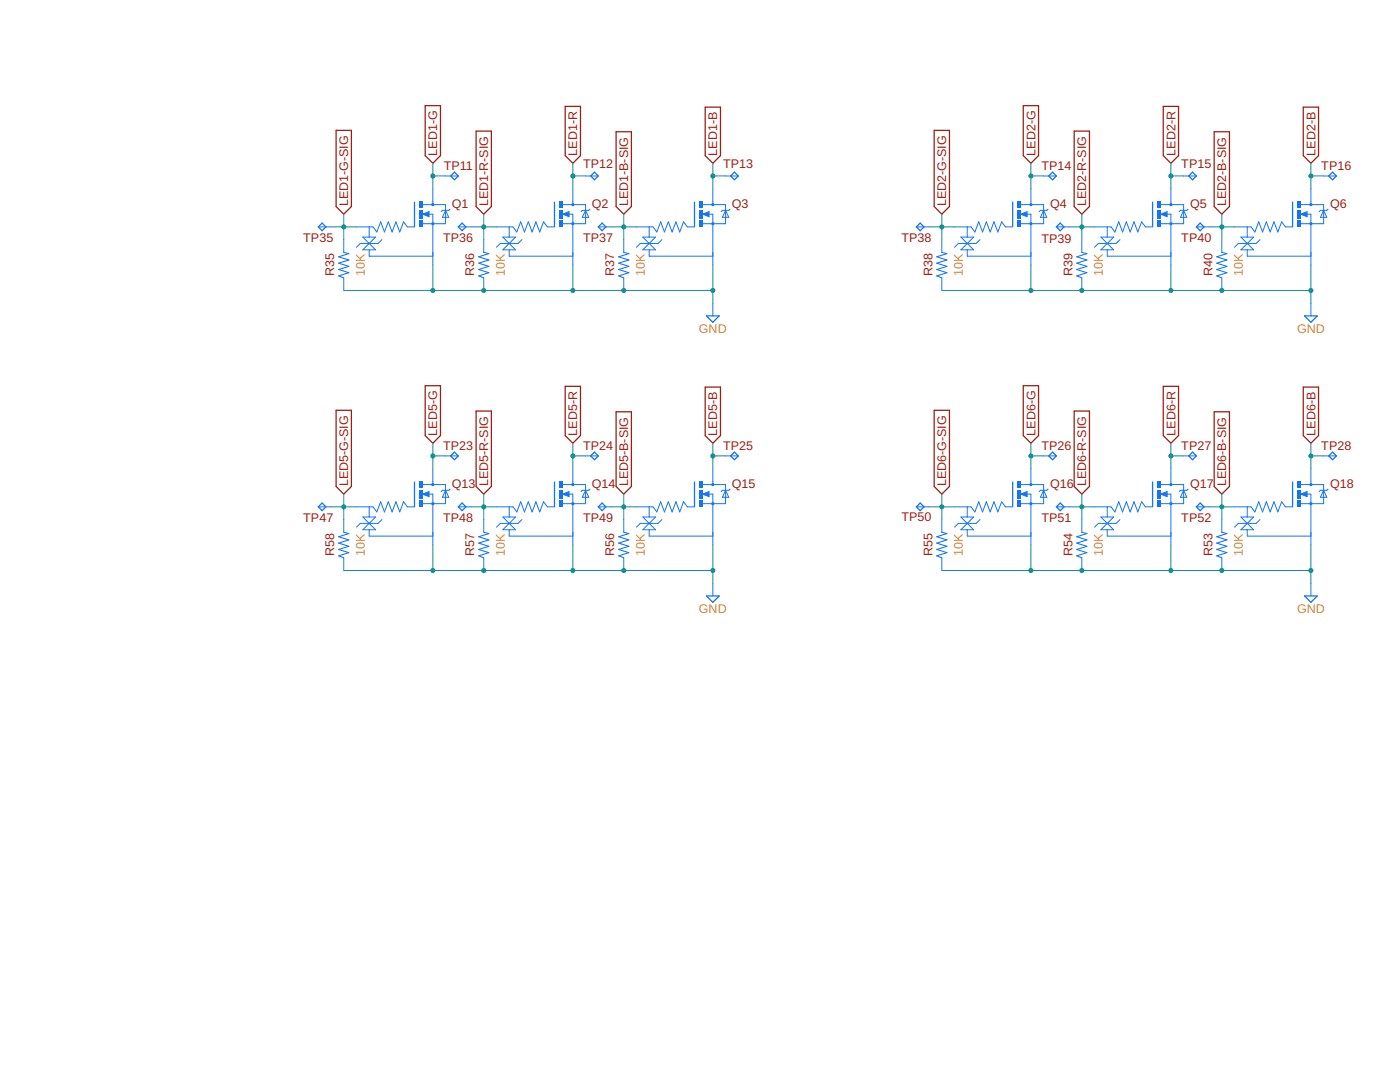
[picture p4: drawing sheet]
<svg xmlns="http://www.w3.org/2000/svg" width="279mm" height="216mm" viewBox="0 0 279 216" stroke-linecap="round" stroke-linejoin="round" font-family="sans-serif">
<g fill="none" stroke="#9c1f14" stroke-width=".25">
<path d="M67.1 26h3v15.2l-1.5 1.5-1.5-1.5zM84.9 21.1h3v10l-1.5 1.5-1.5-1.5zM95 26.2h3.1v15l-1.6 1.5-1.5-1.5zM112.8 21.2h3v9.9l-1.5 1.5-1.5-1.5zM123 26.3h3v14.9l-1.5 1.5-1.5-1.5zM140.7 21.4h3.1v9.7l-1.5 1.5-1.6-1.5zM186.4 26h3.1v15.2l-1.5 1.5-1.6-1.5zM204.2 21.1h3.1v10l-1.6 1.5-1.5-1.5zM214.4 26.2h3v15l-1.5 1.5-1.5-1.5zM232.2 21.2h3v9.9l-1.5 1.5-1.5-1.5zM242.3 26.3h3.1v14.9l-1.6 1.5-1.5-1.5zM260.1 21.4h3v9.7l-1.5 1.5-1.5-1.5z"/>
<path d="M84.9 77h3v9.9l-1.5 1.5-1.5-1.5zM112.8 77.1h3v9.8l-1.5 1.5-1.5-1.5zM140.7 77.2h3.1v9.7l-1.5 1.5-1.6-1.5zM204.2 77h3.1v9.9l-1.6 1.5-1.5-1.5zM232.2 77.1h3v9.8l-1.5 1.5-1.5-1.5zM260.1 77.2h3v9.7l-1.5 1.5-1.5-1.5zM67.1 81.9h3v15.2l-1.5 1.5-1.5-1.5zM95 82h3.1v15.1l-1.6 1.5-1.5-1.5zM123 82.2h3v14.9l-1.5 1.5-1.5-1.5zM186.4 81.9h3.1v15.2l-1.5 1.5-1.6-1.5zM214.4 82h3v15.1l-1.5 1.5-1.5-1.5zM242.3 82.2h3.1v14.9l-1.6 1.5-1.5-1.5z"/>
</g>
<path d="M84.3 42.7l1.3-.5v1zM84.4 40.8h4.5v3.8h-4.6M85.5 42.7h.9v1.9M86.4 40.2v.6M88.9 42l.7 1.4h-1.3zM89.8 41.7l-.2 .3h-1.3l-.3 .2" fill="none" stroke="#1375f4" stroke-width=".2"/>
<path d="M85.5 42.5l-.9 .2 .9 .3v-.3h-.3" fill="none" stroke="#1375f4" stroke-width=".32"/>
<g fill="#1375f4">
<path d="M83.6 44h.7v1.3h-.7z" fill-rule="evenodd"/>
<path d="M83.6 40.2h.7v1.3h-.7z" fill-rule="evenodd"/>
<path d="M83.6 41.8h.7v1.8h-.7z" fill-rule="evenodd"/>
<circle cx="86.4" cy="44.6" r=".33"/>
<circle cx="86.4" cy="40.8" r=".33"/>
</g>
<g fill="#1375f4">
<path d="M86 44.6a.35 .35 0 0 1 .7 0 .35 .35 0 0 1-.7 0zM86 44.6a.35 .35 0 0 0 .7 0 .35 .35 0 0 0-.7 0z"/>
<path d="M86 40.8a.35 .35 0 0 1 .7 0 .35 .35 0 0 1-.7 0zM86 40.8a.35 .35 0 0 0 .7 0 .35 .35 0 0 0-.7 0z"/>
<path d="M83.6 44h.7v1.3h-.7zM83.6 44v1.3h.7v-1.3z"/>
<path d="M83.6 40.2h.7v1.3h-.7zM83.6 40.2v1.3h.7v-1.3z"/>
<path d="M83.6 41.8h.7v1.8h-.7zM83.6 41.8v1.8h.7v-1.8z"/>
</g>
<g fill="none" stroke="#1375f4" stroke-width=".2">
<path d="M86.4 37.7v2.5M71.1 45.3h3.3l.8 1 .8-2 .7 2 .8-2 .8 2 .7-2 .8 2 .7-2 .8 1h1.3M72.4 47.3l2.6 2.5h-2.6l2.6-2.5zM73.7 45.3v2M73.7 49.8v1.3h12.7M76.2 47.8l-.7 .8h-3.6l-.8 .7M86.4 44.6v8.3M112.3 42.7l1.3-.5v1zM112.3 40.8h4.6v3.8h-4.6M113.4 42.7h.9v1.9M114.3 40.2v.6M116.9 42l.6 1.4h-1.3z"/>
<path d="M117.8 41.7l-.3 .3h-1.3l-.2 .2"/>
</g>
<path d="M82.7 40.3v5" fill="none" stroke="#1375f4" stroke-width=".25"/>
<path d="M113.4 42.5l-.9 .2 .9 .3v-.3h-.2" fill="none" stroke="#1375f4" stroke-width=".32"/>
<g fill="#1375f4">
<path d="M111.5 44h.8v1.3h-.8z" fill-rule="evenodd"/>
<path d="M111.5 40.2h.8v1.3h-.8z" fill-rule="evenodd"/>
<path d="M111.5 41.8h.8v1.8h-.8z" fill-rule="evenodd"/>
<circle cx="114.3" cy="44.6" r=".33"/>
<circle cx="114.3" cy="40.8" r=".33"/>
</g>
<g fill="#1375f4">
<path d="M114 44.6a.35 .35 0 0 1 .7 0 .35 .35 0 0 1-.7 0zM114 44.6a.35 .35 0 0 0 .7 0 .35 .35 0 0 0-.7 0z"/>
<path d="M114 40.8a.35 .35 0 0 1 .7 0 .35 .35 0 0 1-.7 0zM114 40.8a.35 .35 0 0 0 .7 0 .35 .35 0 0 0-.7 0z"/>
<path d="M111.5 44h.8v1.3h-.8zM111.5 44v1.3h.8v-1.3z"/>
<path d="M111.5 40.2h.8v1.3h-.8zM111.5 40.2v1.3h.8v-1.3z"/>
<path d="M111.5 41.8h.8v1.8h-.8zM111.5 41.8v1.8h.8v-1.8z"/>
</g>
<g fill="none" stroke="#1375f4" stroke-width=".2">
<path d="M114.3 37.7v2.5M99.1 45.3h3.3l.7 1 .8-2 .8 2 .7-2 .8 2 .8-2 .7 2 .8-2 .7 1h1.3M100.4 47.3l2.5 2.5h-2.5l2.5-2.5zM101.6 45.3v2M101.6 49.8v1.3h12.7M104.2 47.8l-.8 .8h-3.6l-.7 .7M114.3 44.6v8.3M140.2 42.7l1.3-.5v1zM140.3 40.8h4.5v3.8h-4.6M141.4 42.7h.9v1.9M142.3 40.2v.6M144.8 42l.6 1.4h-1.2z"/>
<path d="M145.7 41.7l-.3 .3h-1.2l-.3 .2"/>
</g>
<path d="M110.7 40.3v5" fill="none" stroke="#1375f4" stroke-width=".25"/>
<path d="M141.4 42.5l-.9 .2 .9 .3v-.3h-.3" fill="none" stroke="#1375f4" stroke-width=".32"/>
<g fill="#1375f4">
<path d="M139.5 44h.7v1.3h-.7z" fill-rule="evenodd"/>
<path d="M139.5 40.2h.7v1.3h-.7z" fill-rule="evenodd"/>
<path d="M139.5 41.8h.7v1.8h-.7z" fill-rule="evenodd"/>
<circle cx="142.3" cy="44.6" r=".33"/>
<circle cx="142.3" cy="40.8" r=".33"/>
</g>
<g fill="#1375f4">
<path d="M141.9 44.6a.35 .35 0 0 1 .7 0 .35 .35 0 0 1-.7 0zM141.9 44.6a.35 .35 0 0 0 .7 0 .35 .35 0 0 0-.7 0z"/>
<path d="M141.9 40.8a.35 .35 0 0 1 .7 0 .35 .35 0 0 1-.7 0zM141.9 40.8a.35 .35 0 0 0 .7 0 .35 .35 0 0 0-.7 0z"/>
<path d="M139.5 44h.7v1.3h-.7zM139.5 44v1.3h.7v-1.3z"/>
<path d="M139.5 40.2h.7v1.3h-.7zM139.5 40.2v1.3h.7v-1.3z"/>
<path d="M139.5 41.8h.7v1.8h-.7zM139.5 41.8v1.8h.7v-1.8z"/>
</g>
<g fill="none" stroke="#1375f4" stroke-width=".2">
<path d="M142.3 37.7v2.5M127 45.3h3.3l.8 1 .7-2 .8 2 .8-2 .7 2 .8-2 .8 2 .7-2 .8 1h1.3M128.3 47.3l2.5 2.5h-2.5l2.5-2.5zM129.6 45.3v2M129.6 49.8v1.3h12.7M132.1 47.8l-.8 .8h-3.5l-.8 .7M142.3 44.6v8.3M203.7 42.7l1.3-.5v1zM203.8 40.8h4.5v3.8h-4.6M204.9 42.7h.8v1.9M205.7 40.2v.6M208.3 42l.6 1.4h-1.3z"/>
<path d="M209.2 41.7l-.3 .3h-1.3l-.2 .2M142.3 60.5v2.5"/>
</g>
<path d="M138.6 40.3v5M141 63h2.5l-1.2 1.3z" fill="none" stroke="#1375f4" stroke-width=".25"/>
<path d="M204.9 42.5l-.9 .2 .9 .3v-.3h-.3" fill="none" stroke="#1375f4" stroke-width=".32"/>
<g fill="#1375f4">
<path d="M202.9 44h.8v1.3h-.8z" fill-rule="evenodd"/>
<path d="M202.9 40.2h.8v1.3h-.8z" fill-rule="evenodd"/>
<path d="M202.9 41.8h.8v1.8h-.8z" fill-rule="evenodd"/>
<circle cx="205.8" cy="44.6" r=".33"/>
<circle cx="205.8" cy="40.8" r=".33"/>
</g>
<g fill="#1375f4">
<path d="M205.4 44.6a.35 .35 0 0 1 .7 0 .35 .35 0 0 1-.7 0zM205.4 44.6a.35 .35 0 0 0 .7 0 .35 .35 0 0 0-.7 0z"/>
<path d="M205.4 40.8a.35 .35 0 0 1 .7 0 .35 .35 0 0 1-.7 0zM205.4 40.8a.35 .35 0 0 0 .7 0 .35 .35 0 0 0-.7 0z"/>
<path d="M202.9 44h.8v1.3h-.8zM202.9 44v1.3h.8v-1.3z"/>
<path d="M202.9 40.2h.8v1.3h-.8zM202.9 40.2v1.3h.8v-1.3z"/>
<path d="M202.9 41.8h.8v1.8h-.8zM202.9 41.8v1.8h.8v-1.8z"/>
</g>
<g fill="none" stroke="#1375f4" stroke-width=".2">
<path d="M205.7 37.7v2.5M190.5 45.3h3.3l.8 1 .7-2 .8 2 .7-2 .8 2 .8-2 .7 2 .8-2 .8 1h1.2M191.8 47.3l2.5 2.5h-2.5l2.5-2.5zM193 45.3v2M193 49.8v1.3h12.7M195.6 47.8l-.8 .8h-3.5l-.8 .7M205.7 44.6v8.3M231.6 42.7l1.3-.5v1zM231.7 40.8h4.5v3.8h-4.6M232.8 42.7h.9v1.9M233.7 40.2v.6M236.2 42l.7 1.4h-1.3z"/>
<path d="M237.1 41.7l-.2 .3h-1.3l-.3 .2"/>
</g>
<path d="M202.1 40.3v5" fill="none" stroke="#1375f4" stroke-width=".25"/>
<path d="M232.8 42.5l-.9 .2 .9 .3v-.3h-.3" fill="none" stroke="#1375f4" stroke-width=".32"/>
<g fill="#1375f4">
<path d="M230.9 44h.7v1.3h-.7z" fill-rule="evenodd"/>
<path d="M230.9 40.2h.7v1.3h-.7z" fill-rule="evenodd"/>
<path d="M230.9 41.8h.7v1.8h-.7z" fill-rule="evenodd"/>
<circle cx="233.7" cy="44.6" r=".33"/>
<circle cx="233.7" cy="40.8" r=".33"/>
</g>
<g fill="#1375f4">
<path d="M233.4 44.6a.33 .33 0 0 1 .6 0 .33 .33 0 0 1-.6 0zM233.4 44.6a.33 .33 0 0 0 .6 0 .33 .33 0 0 0-.6 0z"/>
<path d="M233.4 40.8a.33 .33 0 0 1 .6 0 .33 .33 0 0 1-.6 0zM233.4 40.8a.33 .33 0 0 0 .6 0 .33 .33 0 0 0-.6 0z"/>
<path d="M230.9 44h.7v1.3h-.7zM230.9 44v1.3h.7v-1.3z"/>
<path d="M230.9 40.2h.7v1.3h-.7zM230.9 40.2v1.3h.7v-1.3z"/>
<path d="M230.9 41.8h.7v1.8h-.7zM230.9 41.8v1.8h.7v-1.8z"/>
</g>
<g fill="none" stroke="#1375f4" stroke-width=".2">
<path d="M233.7 37.7v2.5M218.4 45.3h3.3l.8 1 .8-2 .7 2 .8-2 .8 2 .7-2 .8 2 .7-2 .8 1h1.3M219.7 47.3l2.5 2.5h-2.5l2.5-2.5zM221 45.3v2M221 49.8v1.3h12.7M223.5 47.8l-.7 .8h-3.6l-.8 .7M233.7 44.6v8.3M259.6 42.7l1.3-.5v1zM259.6 40.8h4.6v3.8h-4.6M260.7 42.7h.9v1.9M261.6 40.2v.6M264.2 42l.6 1.4h-1.3z"/>
<path d="M265 41.7l-.2 .3h-1.3l-.2 .2"/>
</g>
<path d="M230 40.3v5" fill="none" stroke="#1375f4" stroke-width=".25"/>
<path d="M260.7 42.5l-.9 .2 .9 .3v-.3h-.2" fill="none" stroke="#1375f4" stroke-width=".32"/>
<g fill="#1375f4">
<path d="M258.8 44h.8v1.3h-.8z" fill-rule="evenodd"/>
<path d="M258.8 40.2h.8v1.3h-.8z" fill-rule="evenodd"/>
<path d="M258.8 41.8h.8v1.8h-.8z" fill-rule="evenodd"/>
<circle cx="261.6" cy="44.6" r=".33"/>
<circle cx="261.6" cy="40.8" r=".33"/>
</g>
<g fill="#1375f4">
<path d="M261.3 44.6a.35 .35 0 0 1 .7 0 .35 .35 0 0 1-.7 0zM261.3 44.6a.35 .35 0 0 0 .7 0 .35 .35 0 0 0-.7 0z"/>
<path d="M261.3 40.8a.35 .35 0 0 1 .7 0 .35 .35 0 0 1-.7 0zM261.3 40.8a.35 .35 0 0 0 .7 0 .35 .35 0 0 0-.7 0z"/>
<path d="M258.8 44h.8v1.3h-.8zM258.8 44v1.3h.8v-1.3z"/>
<path d="M258.8 40.2h.8v1.3h-.8zM258.8 40.2v1.3h.8v-1.3z"/>
<path d="M258.8 41.8h.8v1.8h-.8zM258.8 41.8v1.8h.8v-1.8z"/>
</g>
<g fill="none" stroke="#1375f4" stroke-width=".2">
<path d="M261.6 37.7v2.5M246.4 45.3h3.3l.7 1 .8-2 .8 2 .7-2 .8 2 .8-2 .7 2 .8-2 .7 1h1.3M247.6 47.3l2.6 2.5h-2.6l2.6-2.5zM248.9 45.3v2M248.9 49.8v1.3h12.7M251.5 47.8l-.8 .8h-3.6l-.7 .7M261.6 44.6v8.3M261.6 60.5v2.5M84.3 98.6l1.3-.5v1zM84.4 96.7h4.5v3.8h-4.6M85.5 98.6h.9v1.9M86.4 96.1v.6"/>
<path d="M88.9 97.8l.7 1.4h-1.3zM89.8 97.6l-.2 .2h-1.3l-.3 .3"/>
</g>
<path d="M258 40.3v5M260.3 63h2.6l-1.3 1.3z" fill="none" stroke="#1375f4" stroke-width=".25"/>
<path d="M85.5 98.3l-.9 .3 .9 .2v-.2h-.3" fill="none" stroke="#1375f4" stroke-width=".32"/>
<g fill="#1375f4">
<path d="M83.6 99.9h.7v1.2h-.7z" fill-rule="evenodd"/>
<path d="M83.6 96.1h.7v1.2h-.7z" fill-rule="evenodd"/>
<path d="M83.6 97.7h.7v1.8h-.7z" fill-rule="evenodd"/>
<circle cx="86.4" cy="100.5" r=".33"/>
<circle cx="86.4" cy="96.7" r=".33"/>
</g>
<g fill="#1375f4">
<path d="M86 100.5a.35 .35 0 0 1 .7 0 .35 .35 0 0 1-.7 0zM86 100.5a.35 .35 0 0 0 .7 0 .35 .35 0 0 0-.7 0z"/>
<path d="M86 96.7a.35 .35 0 0 1 .7 0 .35 .35 0 0 1-.7 0zM86 96.7a.35 .35 0 0 0 .7 0 .35 .35 0 0 0-.7 0z"/>
<path d="M83.6 99.9h.7v1.2h-.7zM83.6 99.9v1.2h.7v-1.2z"/>
<path d="M83.6 96.1h.7v1.2h-.7zM83.6 96.1v1.2h.7v-1.2z"/>
<path d="M83.6 97.7h.7v1.8h-.7zM83.6 97.7v1.8h.7v-1.8z"/>
</g>
<g fill="none" stroke="#1375f4" stroke-width=".2">
<path d="M86.4 93.5v2.6M112.3 98.6l1.3-.5v1zM112.3 96.7h4.6v3.8h-4.6M113.4 98.6h.9v1.9M114.3 96.1v.6M116.9 97.8l.6 1.4h-1.3zM117.8 97.6l-.3 .2h-1.3l-.2 .3M71.1 101.1h3.3l.8 1.1 .8-2.1 .7 2.1 .8-2.1 .8 2.1 .7-2.1 .8 2.1 .7-2.1 .8 1h1.3M72.4 103.2l2.6 2.5h-2.6l2.6-2.5zM73.7 101.1v2.1M73.7 105.7v1.3h12.7M76.2 103.7l-.7 .7h-3.6l-.8 .8"/>
<path d="M86.4 100.5v8.3"/>
</g>
<path d="M82.7 96.2v4.9" fill="none" stroke="#1375f4" stroke-width=".25"/>
<path d="M113.4 98.3l-.9 .3 .9 .2v-.2h-.2" fill="none" stroke="#1375f4" stroke-width=".32"/>
<g fill="#1375f4">
<path d="M111.5 99.9h.8v1.2h-.8z" fill-rule="evenodd"/>
<path d="M111.5 96.1h.8v1.2h-.8z" fill-rule="evenodd"/>
<path d="M111.5 97.7h.8v1.8h-.8z" fill-rule="evenodd"/>
<circle cx="114.3" cy="100.5" r=".33"/>
<circle cx="114.3" cy="96.7" r=".33"/>
</g>
<g fill="#1375f4">
<path d="M114 100.5a.33 .33 0 0 1 .6 0 .33 .33 0 0 1-.6 0zM114 100.5a.33 .33 0 0 0 .6 0 .33 .33 0 0 0-.6 0z"/>
<path d="M114 96.7a.33 .33 0 0 1 .6 0 .33 .33 0 0 1-.6 0zM114 96.7a.33 .33 0 0 0 .6 0 .33 .33 0 0 0-.6 0z"/>
<path d="M111.5 99.9h.8v1.2h-.8zM111.5 99.9v1.2h.8v-1.2z"/>
<path d="M111.5 96.1h.8v1.2h-.8zM111.5 96.1v1.2h.8v-1.2z"/>
<path d="M111.5 97.7h.8v1.8h-.8zM111.5 97.7v1.8h.8v-1.8z"/>
</g>
<g fill="none" stroke="#1375f4" stroke-width=".2">
<path d="M114.3 93.5v2.6M140.2 98.6l1.3-.5v1zM140.3 96.7h4.5v3.8h-4.6M141.4 98.6h.9v1.9M142.3 96.1v.6M144.8 97.8l.6 1.4h-1.2zM145.7 97.6l-.3 .2h-1.2l-.3 .3M99.1 101.1h3.3l.7 1.1 .8-2.1 .8 2.1 .7-2.1 .8 2.1 .8-2.1 .7 2.1 .8-2.1 .7 1h1.3M100.4 103.2l2.5 2.5h-2.5l2.5-2.5zM101.6 101.1v2.1M101.6 105.7v1.3h12.7M104.2 103.7l-.8 .7h-3.6l-.7 .8"/>
<path d="M114.3 100.5v8.3"/>
</g>
<path d="M110.7 96.2v4.9" fill="none" stroke="#1375f4" stroke-width=".25"/>
<path d="M141.4 98.3l-.9 .3 .9 .2v-.2h-.3" fill="none" stroke="#1375f4" stroke-width=".32"/>
<g fill="#1375f4">
<path d="M139.5 99.9h.7v1.2h-.7z" fill-rule="evenodd"/>
<path d="M139.5 96.1h.7v1.2h-.7z" fill-rule="evenodd"/>
<path d="M139.5 97.7h.7v1.8h-.7z" fill-rule="evenodd"/>
<circle cx="142.3" cy="100.5" r=".33"/>
<circle cx="142.3" cy="96.7" r=".33"/>
</g>
<g fill="#1375f4">
<path d="M141.9 100.5a.35 .35 0 0 1 .7 0 .35 .35 0 0 1-.7 0zM141.9 100.5a.35 .35 0 0 0 .7 0 .35 .35 0 0 0-.7 0z"/>
<path d="M141.9 96.7a.35 .35 0 0 1 .7 0 .35 .35 0 0 1-.7 0zM141.9 96.7a.35 .35 0 0 0 .7 0 .35 .35 0 0 0-.7 0z"/>
<path d="M139.5 99.9h.7v1.2h-.7zM139.5 99.9v1.2h.7v-1.2z"/>
<path d="M139.5 96.1h.7v1.2h-.7zM139.5 96.1v1.2h.7v-1.2z"/>
<path d="M139.5 97.7h.7v1.8h-.7zM139.5 97.7v1.8h.7v-1.8z"/>
</g>
<g fill="none" stroke="#1375f4" stroke-width=".2">
<path d="M142.3 93.5v2.6M203.7 98.6l1.3-.5v1zM203.8 96.7h4.5v3.8h-4.6M204.9 98.6h.8v1.9M205.7 96.1v.6M208.3 97.8l.6 1.4h-1.3zM209.2 97.6l-.3 .2h-1.3l-.2 .3M127 101.1h3.3l.8 1.1 .7-2.1 .8 2.1 .8-2.1 .7 2.1 .8-2.1 .8 2.1 .7-2.1 .8 1h1.3M128.3 103.2l2.5 2.5h-2.5l2.5-2.5zM129.6 101.1v2.1M129.6 105.7v1.3h12.7M132.1 103.7l-.8 .7h-3.5l-.8 .8"/>
<path d="M142.3 100.5v8.3M142.3 116.4v2.5"/>
</g>
<path d="M138.6 96.2v4.9M141 118.9h2.5l-1.2 1.3z" fill="none" stroke="#1375f4" stroke-width=".25"/>
<path d="M204.9 98.3l-.9 .3 .9 .2v-.2h-.3" fill="none" stroke="#1375f4" stroke-width=".32"/>
<g fill="#1375f4">
<path d="M202.9 99.9h.8v1.2h-.8z" fill-rule="evenodd"/>
<path d="M202.9 96.1h.8v1.2h-.8z" fill-rule="evenodd"/>
<path d="M202.9 97.7h.8v1.8h-.8z" fill-rule="evenodd"/>
<circle cx="205.7" cy="100.5" r=".32"/>
<circle cx="205.7" cy="96.7" r=".32"/>
</g>
<g fill="#1375f4">
<path d="M205.4 100.5a.35 .35 0 0 1 .7 0 .35 .35 0 0 1-.7 0zM205.4 100.5a.35 .35 0 0 0 .7 0 .35 .35 0 0 0-.7 0z"/>
<path d="M205.4 96.7a.35 .35 0 0 1 .7 0 .35 .35 0 0 1-.7 0zM205.4 96.7a.35 .35 0 0 0 .7 0 .35 .35 0 0 0-.7 0z"/>
<path d="M202.9 99.9h.8v1.2h-.8zM202.9 99.9v1.2h.8v-1.2z"/>
<path d="M202.9 96.1h.8v1.2h-.8zM202.9 96.1v1.2h.8v-1.2z"/>
<path d="M202.9 97.7h.8v1.8h-.8zM202.9 97.7v1.8h.8v-1.8z"/>
</g>
<g fill="none" stroke="#1375f4" stroke-width=".2">
<path d="M205.7 93.5v2.6M231.6 98.6l1.3-.5v1zM231.7 96.7h4.5v3.8h-4.6M232.8 98.6h.9v1.9M233.7 96.1v.6M236.2 97.8l.7 1.4h-1.3zM237.1 97.6l-.2 .2h-1.3l-.3 .3M190.5 101.1h3.3l.8 1.1 .7-2.1 .8 2.1 .7-2.1 .8 2.1 .8-2.1 .7 2.1 .8-2.1 .8 1h1.2M191.8 103.2l2.5 2.5h-2.5l2.5-2.5zM193 101.1v2.1M193 105.7v1.3h12.7M195.6 103.7l-.8 .7h-3.5l-.8 .8"/>
<path d="M205.7 100.5v8.3"/>
</g>
<path d="M202.1 96.2v4.9" fill="none" stroke="#1375f4" stroke-width=".25"/>
<path d="M232.8 98.3l-.9 .3 .9 .2v-.2h-.3" fill="none" stroke="#1375f4" stroke-width=".32"/>
<g fill="#1375f4">
<path d="M230.9 99.9h.7v1.2h-.7z" fill-rule="evenodd"/>
<path d="M230.9 96.1h.7v1.2h-.7z" fill-rule="evenodd"/>
<path d="M230.9 97.7h.7v1.8h-.7z" fill-rule="evenodd"/>
<circle cx="233.7" cy="100.5" r=".32"/>
<circle cx="233.7" cy="96.7" r=".32"/>
</g>
<g fill="#1375f4">
<path d="M233.4 100.5a.32 .32 0 0 1 .6 0 .32 .32 0 0 1-.6 0zM233.4 100.5a.32 .32 0 0 0 .6 0 .32 .32 0 0 0-.6 0z"/>
<path d="M233.4 96.7a.32 .32 0 0 1 .6 0 .32 .32 0 0 1-.6 0zM233.4 96.7a.32 .32 0 0 0 .6 0 .32 .32 0 0 0-.6 0z"/>
<path d="M230.9 99.9h.7v1.2h-.7zM230.9 99.9v1.2h.7v-1.2z"/>
<path d="M230.9 96.1h.7v1.2h-.7zM230.9 96.1v1.2h.7v-1.2z"/>
<path d="M230.9 97.7h.7v1.8h-.7zM230.9 97.7v1.8h.7v-1.8z"/>
</g>
<g fill="none" stroke="#1375f4" stroke-width=".2">
<path d="M233.7 93.5v2.6M259.6 98.6l1.3-.5v1zM259.6 96.7h4.6v3.8h-4.6M260.7 98.6h.9v1.9M261.6 96.1v.6M264.2 97.8l.6 1.4h-1.3zM265 97.6l-.2 .2h-1.3l-.2 .3M218.4 101.1h3.3l.8 1.1 .8-2.1 .7 2.1 .8-2.1 .8 2.1 .7-2.1 .8 2.1 .7-2.1 .8 1h1.3M219.7 103.2l2.5 2.5h-2.5l2.5-2.5zM221 101.1v2.1M221 105.7v1.3h12.7M223.5 103.7l-.7 .7h-3.6l-.8 .8"/>
<path d="M233.7 100.5v8.3"/>
</g>
<path d="M230 96.2v4.9" fill="none" stroke="#1375f4" stroke-width=".25"/>
<path d="M260.7 98.3l-.9 .3 .9 .2v-.2h-.2" fill="none" stroke="#1375f4" stroke-width=".32"/>
<g fill="#1375f4">
<path d="M258.8 99.9h.8v1.2h-.8z" fill-rule="evenodd"/>
<path d="M258.8 96.1h.8v1.2h-.8z" fill-rule="evenodd"/>
<path d="M258.8 97.7h.8v1.8h-.8z" fill-rule="evenodd"/>
<circle cx="261.6" cy="100.5" r=".32"/>
<circle cx="261.6" cy="96.7" r=".32"/>
</g>
<g fill="#1375f4">
<path d="M261.3 100.5a.32 .32 0 0 1 .6 0 .32 .32 0 0 1-.6 0zM261.3 100.5a.32 .32 0 0 0 .6 0 .32 .32 0 0 0-.6 0z"/>
<path d="M261.3 96.7a.32 .32 0 0 1 .6 0 .32 .32 0 0 1-.6 0zM261.3 96.7a.32 .32 0 0 0 .6 0 .32 .32 0 0 0-.6 0z"/>
<path d="M258.8 99.9h.8v1.2h-.8zM258.8 99.9v1.2h.8v-1.2z"/>
<path d="M258.8 96.1h.8v1.2h-.8zM258.8 96.1v1.2h.8v-1.2z"/>
<path d="M258.8 97.7h.8v1.8h-.8zM258.8 97.7v1.8h.8v-1.8z"/>
</g>
<g fill="none" stroke="#1375f4" stroke-width=".2">
<path d="M88.9 35.1h2.6M116.9 35.1h2.5M144.8 35.1h2.5M208.3 35.1h2.5M236.2 35.1h2.6M264.2 35.1h2.5M63.5 45.3h2.6M68.6 47.8v2.6M68.6 55.4v2.6M91.5 45.3h2.5M96.5 47.8v2.6M96.5 55.4v2.6"/>
<path d="M119.4 45.3h2.5M124.5 47.8v2.6M124.5 55.4v2.6M182.9 45.3h2.5M188 47.8v2.6M188 55.4v2.6M210.8 45.3h2.6M215.9 47.8v2.6M215.9 55.4v2.6M238.8 45.3h2.5M243.8 47.8v2.6M243.8 55.4v2.6"/>
<path d="M88.9 91h2.6M116.9 91h2.5M144.8 91h2.5M208.3 91h2.5M236.2 91h2.6M261.6 93.5v2.6M264.2 91h2.5M63.5 101.1h2.6M68.6 103.7v2.5M68.6 111.3v2.5M91.5 101.1h2.5M96.5 103.7v2.5"/>
<path d="M96.5 111.3v2.5M119.4 101.1h2.5M124.5 103.7v2.5M124.5 111.3v2.5M182.9 101.1h2.5M188 103.7v2.5M188 111.3v2.5M210.8 101.1h2.6M215.9 103.7v2.5M215.9 111.3v2.5M238.8 101.1h2.5M243.8 103.7v2.5"/>
<path d="M243.8 111.3v2.5M246.4 101.1h3.3l.7 1.1 .8-2.1 .8 2.1 .7-2.1 .8 2.1 .8-2.1 .7 2.1 .8-2.1 .7 1h1.3M247.6 103.2l2.6 2.5h-2.6l2.6-2.5zM248.9 101.1v2.1M248.9 105.7v1.3h12.7M251.5 103.7l-.8 .7h-3.6l-.7 .8M261.6 100.5v8.3M261.6 116.4v2.5"/>
</g>
<g fill="none" stroke="#1375f4" stroke-width=".25">
<path d="M90.7 34.4l.8 .7-.8 .8-.8-.8zM118.6 34.4l.8 .7-.8 .8-.7-.8zM146.6 34.4l.7 .7-.7 .8-.8-.8zM210.1 34.4l.7 .7-.7 .8-.8-.8zM238 34.4l.8 .7-.8 .8-.8-.8zM265.9 34.4l.8 .7-.8 .8-.7-.8zM64.3 44.5l.7 .8-.7 .7-.8-.7zM92.2 44.5l.8 .8-.8 .7-.7-.7zM120.2 44.5l.7 .8-.7 .7-.8-.7zM183.6 44.5l.8 .8-.8 .7-.7-.7zM211.6 44.5l.7 .8-.7 .7-.8-.7zM239.5 44.5l.8 .8-.8 .7-.7-.7z"/>
<path d="M90.7 90.2l.8 .8-.8 .7-.8-.7zM118.6 90.2l.8 .8-.8 .7-.7-.7zM146.6 90.2l.7 .8-.7 .7-.8-.7zM209.3 91l.8-.8 .7 .8-.7 .7zM238 90.2l.8 .8-.8 .7-.8-.7zM258 96.2v4.9M265.9 90.2l.8 .8-.8 .7-.7-.7zM64.3 100.4l.7 .7-.7 .8-.8-.8zM92.2 100.4l.8 .7-.8 .8-.7-.8zM120.2 100.4l.7 .7-.7 .8-.8-.8zM183.6 100.4l.8 .7-.8 .8-.7-.8zM211.6 100.4l.7 .7-.7 .8-.8-.8z"/>
<path d="M239.5 100.4l.8 .7-.8 .8-.7-.8zM260.3 118.9h2.6l-1.3 1.3z"/>
</g>
<path d="M68.6 50.4l1 .2-2 .6 2 .7-2 .6 2 .6-2 .7 2 .6-2 .7 1 .3M96.5 50.4l1.1 .2-2.1 .6 2.1 .7-2.1 .6 2.1 .6-2.1 .7 2.1 .6-2.1 .7 1 .3M124.5 50.4l1 .2-2 .6 2 .7-2 .6 2 .6-2 .7 2 .6-2 .7 1 .3M188 50.4l1 .2-2.1 .6 2.1 .7-2.1 .6 2.1 .6-2.1 .7 2.1 .6-2.1 .7 1.1 .3M215.9 50.4l1 .2-2 .6 2 .7-2 .6 2 .6-2 .7 2 .6-2 .7 1 .3M243.8 50.4l1.1 .2-2.1 .6 2.1 .7-2.1 .6 2.1 .6-2.1 .7 2.1 .6-2.1 .7 1 .3M68.6 106.2l1 .3-2 .6 2 .6-2 .7 2 .6-2 .6 2 .7-2 .6 1 .4M96.5 106.2l1.1 .3-2.1 .6 2.1 .6-2.1 .7 2.1 .6-2.1 .6 2.1 .7-2.1 .6 1 .4M124.5 106.2l1 .3-2 .6 2 .6-2 .7 2 .6-2 .6 2 .7-2 .6 1 .4M188 106.2l1 .3-2.1 .6 2.1 .6-2.1 .7 2.1 .6-2.1 .6 2.1 .7-2.1 .6 1.1 .4M215.9 106.2l1 .3-2 .6 2 .6-2 .7 2 .6-2 .6 2 .7-2 .6 1 .4M243.8 106.2l1.1 .3-2.1 .6 2.1 .6-2.1 .7 2.1 .6-2.1 .6 2.1 .7-2.1 .6 1 .4" fill="none" stroke="#1375f4" stroke-width=".21"/>
<path d="M68.6 58h73.7M86.4 52.9v5.1M114.3 52.9v5.1M142.3 52.9v7.6" fill="none" stroke="#158f93" stroke-width=".2"/>
<g fill="#158f93">
<circle cx="86.4" cy="58" r=".51"/>
<circle cx="96.5" cy="58" r=".51"/>
<circle cx="114.3" cy="58" r=".51"/>
<circle cx="124.5" cy="58" r=".51"/>
<circle cx="142.3" cy="58" r=".51"/>
</g>
<g fill="#158f93">
<path d="M85.9 58a.51 .51 0 0 1 1 0 .51 .51 0 0 1-1 0zM85.9 58a.51 .51 0 0 0 1 0 .51 .51 0 0 0-1 0z"/>
<path d="M96 58a.55 .55 0 0 1 1.1 0 .55 .55 0 0 1-1.1 0zM96 58a.51 .51 0 0 0 1 0 .51 .51 0 0 0-1 0z"/>
<path d="M113.8 58a.51 .51 0 0 1 1 0 .51 .51 0 0 1-1 0zM113.8 58a.51 .51 0 0 0 1 0 .51 .51 0 0 0-1 0z"/>
<path d="M124 58a.51 .51 0 0 1 1 0 .51 .51 0 0 1-1 0zM124 58a.51 .51 0 0 0 1 0 .51 .51 0 0 0-1 0z"/>
<path d="M141.8 58a.51 .51 0 0 1 1 0 .51 .51 0 0 1-1 0zM141.8 58a.51 .51 0 0 0 1 0 .51 .51 0 0 0-1 0z"/>
</g>
<path d="M205.7 52.9v5.1h55.9v-5.1M233.7 52.9v5.1" fill="none" stroke="#158f93" stroke-width=".2"/>
<circle cx="233.7" cy="58" r=".51" fill="#158f93"/>
<path d="M233.2 58a.51 .51 0 0 1 1 0 .51 .51 0 0 1-1 0zM233.2 58a.51 .51 0 0 0 1 0 .51 .51 0 0 0-1 0z" fill="#158f93"/>
<path d="M261.6 58v2.5" fill="none" stroke="#158f93" stroke-width=".2"/>
<g fill="#158f93">
<circle cx="261.6" cy="58" r=".51"/>
<circle cx="215.9" cy="58" r=".51"/>
<circle cx="243.8" cy="58" r=".51"/>
</g>
<g fill="#158f93">
<path d="M261.1 58a.51 .51 0 0 1 1 0 .51 .51 0 0 1-1 0zM261.1 58a.51 .51 0 0 0 1 0 .51 .51 0 0 0-1 0z"/>
<path d="M215.4 58a.51 .51 0 0 1 1 0 .51 .51 0 0 1-1 0zM215.4 58a.51 .51 0 0 0 1 0 .51 .51 0 0 0-1 0z"/>
<path d="M243.3 58a.51 .51 0 0 1 1 0 .51 .51 0 0 1-1 0zM243.3 58a.51 .51 0 0 0 1 0 .51 .51 0 0 0-1 0z"/>
</g>
<path d="M188 58h17.7" fill="none" stroke="#158f93" stroke-width=".2"/>
<circle cx="205.7" cy="58" r=".51" fill="#158f93"/>
<path d="M205.2 58a.51 .51 0 0 1 1 0 .51 .51 0 0 1-1 0zM205.2 58a.51 .51 0 0 0 1 0 .51 .51 0 0 0-1 0z" fill="#158f93"/>
<path d="M86.4 108.8v5h55.9v-5M114.3 108.8v5" fill="none" stroke="#158f93" stroke-width=".2"/>
<circle cx="114.3" cy="113.8" r=".51" fill="#158f93"/>
<path d="M113.8 113.8a.51 .51 0 0 1 1 0 .51 .51 0 0 1-1 0zM113.8 113.8a.51 .51 0 0 0 1 0 .51 .51 0 0 0-1 0z" fill="#158f93"/>
<path d="M142.3 113.8v2.6" fill="none" stroke="#158f93" stroke-width=".2"/>
<g fill="#158f93">
<circle cx="142.3" cy="113.8" r=".51"/>
<circle cx="124.5" cy="113.8" r=".51"/>
<circle cx="96.5" cy="113.8" r=".51"/>
</g>
<g fill="#158f93">
<path d="M141.8 113.8a.51 .51 0 0 1 1 0 .51 .51 0 0 1-1 0zM141.8 113.8a.51 .51 0 0 0 1 0 .51 .51 0 0 0-1 0z"/>
<path d="M124 113.8a.51 .51 0 0 1 1 0 .51 .51 0 0 1-1 0zM124 113.8a.51 .51 0 0 0 1 0 .51 .51 0 0 0-1 0z"/>
<path d="M96 113.8a.55 .55 0 0 1 1.1 0 .55 .55 0 0 1-1.1 0zM96 113.8a.51 .51 0 0 0 1 0 .51 .51 0 0 0-1 0z"/>
</g>
<path d="M68.6 113.8h17.8" fill="none" stroke="#158f93" stroke-width=".2"/>
<circle cx="86.4" cy="113.8" r=".51" fill="#158f93"/>
<path d="M85.9 113.8a.51 .51 0 0 1 1 0 .51 .51 0 0 1-1 0zM85.9 113.8a.51 .51 0 0 0 1 0 .51 .51 0 0 0-1 0z" fill="#158f93"/>
<path d="M205.7 108.8v5h55.9v-5M233.7 108.8v5" fill="none" stroke="#158f93" stroke-width=".2"/>
<circle cx="233.7" cy="113.8" r=".51" fill="#158f93"/>
<path d="M233.2 113.8a.51 .51 0 0 1 1 0 .51 .51 0 0 1-1 0zM233.2 113.8a.51 .51 0 0 0 1 0 .51 .51 0 0 0-1 0z" fill="#158f93"/>
<path d="M261.6 113.8v2.6" fill="none" stroke="#158f93" stroke-width=".2"/>
<g fill="#158f93">
<circle cx="261.6" cy="113.8" r=".51"/>
<circle cx="243.8" cy="113.8" r=".51"/>
<circle cx="215.9" cy="113.8" r=".51"/>
</g>
<g fill="#158f93">
<path d="M261.1 113.8a.51 .51 0 0 1 1 0 .51 .51 0 0 1-1 0zM261.1 113.8a.51 .51 0 0 0 1 0 .51 .51 0 0 0-1 0z"/>
<path d="M243.3 113.8a.51 .51 0 0 1 1 0 .51 .51 0 0 1-1 0zM243.3 113.8a.51 .51 0 0 0 1 0 .51 .51 0 0 0-1 0z"/>
<path d="M215.4 113.8a.51 .51 0 0 1 1 0 .51 .51 0 0 1-1 0zM215.4 113.8a.51 .51 0 0 0 1 0 .51 .51 0 0 0-1 0z"/>
</g>
<path d="M188 113.8h17.7" fill="none" stroke="#158f93" stroke-width=".2"/>
<circle cx="205.7" cy="113.8" r=".51" fill="#158f93"/>
<path d="M205.2 113.8a.51 .51 0 0 1 1 0 .51 .51 0 0 1-1 0zM205.2 113.8a.51 .51 0 0 0 1 0 .51 .51 0 0 0-1 0z" fill="#158f93"/>
<path d="M68.6 45.3h2.5M68.6 42.7v5.1" fill="none" stroke="#158f93" stroke-width=".2"/>
<circle cx="68.6" cy="45.3" r=".51" fill="#158f93"/>
<path d="M68.1 45.3a.51 .51 0 0 1 1 0 .51 .51 0 0 1-1 0zM68.1 45.3a.51 .51 0 0 0 1 0 .51 .51 0 0 0-1 0z" fill="#158f93"/>
<path d="M66.1 45.3h2.5M94 45.3h5.1M96.5 42.7v5.1" fill="none" stroke="#158f93" stroke-width=".2"/>
<circle cx="96.5" cy="45.3" r=".51" fill="#158f93"/>
<path d="M96 45.3a.55 .55 0 0 1 1.1 0 .55 .55 0 0 1-1.1 0zM96 45.3a.51 .51 0 0 0 1 0 .51 .51 0 0 0-1 0z" fill="#158f93"/>
<path d="M124.5 45.3h2.5M124.5 42.7v5.1" fill="none" stroke="#158f93" stroke-width=".2"/>
<circle cx="124.5" cy="45.3" r=".51" fill="#158f93"/>
<path d="M124 45.3a.51 .51 0 0 1 1 0 .51 .51 0 0 1-1 0zM124 45.3a.51 .51 0 0 0 1 0 .51 .51 0 0 0-1 0z" fill="#158f93"/>
<path d="M121.9 45.3h2.6M68.6 98.6v5.1M68.6 101.1h2.5" fill="none" stroke="#158f93" stroke-width=".2"/>
<circle cx="68.6" cy="101.1" r=".51" fill="#158f93"/>
<path d="M68.1 101.1a.51 .51 0 0 1 1 0 .51 .51 0 0 1-1 0zM68.1 101.1a.51 .51 0 0 0 1 0 .51 .51 0 0 0-1 0z" fill="#158f93"/>
<path d="M96.5 98.6v5.1M66.1 101.1h2.5M96.5 101.1h2.6" fill="none" stroke="#158f93" stroke-width=".2"/>
<circle cx="96.5" cy="101.1" r=".51" fill="#158f93"/>
<path d="M96 101.1a.55 .55 0 0 1 1.1 0 .55 .55 0 0 1-1.1 0zM96 101.1a.51 .51 0 0 0 1 0 .51 .51 0 0 0-1 0z" fill="#158f93"/>
<path d="M124.5 98.6v5.1M94 101.1h2.5M124.5 101.1h2.5" fill="none" stroke="#158f93" stroke-width=".2"/>
<circle cx="124.5" cy="101.1" r=".51" fill="#158f93"/>
<path d="M124 101.1a.51 .51 0 0 1 1 0 .51 .51 0 0 1-1 0zM124 101.1a.51 .51 0 0 0 1 0 .51 .51 0 0 0-1 0z" fill="#158f93"/>
<path d="M188 45.3h2.5M188 42.7v5.1M121.9 101.1h2.6" fill="none" stroke="#158f93" stroke-width=".2"/>
<circle cx="188" cy="45.3" r=".51" fill="#158f93"/>
<path d="M187.5 45.3a.51 .51 0 0 1 1 0 .51 .51 0 0 1-1 0zM187.5 45.3a.51 .51 0 0 0 1 0 .51 .51 0 0 0-1 0z" fill="#158f93"/>
<path d="M185.4 45.3h2.6M215.9 45.3h2.5M215.9 42.7v5.1" fill="none" stroke="#158f93" stroke-width=".2"/>
<circle cx="215.9" cy="45.3" r=".51" fill="#158f93"/>
<path d="M215.4 45.3a.51 .51 0 0 1 1 0 .51 .51 0 0 1-1 0zM215.4 45.3a.51 .51 0 0 0 1 0 .51 .51 0 0 0-1 0z" fill="#158f93"/>
<path d="M213.4 45.3h2.5M243.8 45.3h2.6M243.8 42.7v5.1" fill="none" stroke="#158f93" stroke-width=".2"/>
<circle cx="243.8" cy="45.3" r=".51" fill="#158f93"/>
<path d="M243.3 45.3a.51 .51 0 0 1 1 0 .51 .51 0 0 1-1 0zM243.3 45.3a.51 .51 0 0 0 1 0 .51 .51 0 0 0-1 0z" fill="#158f93"/>
<path d="M241.3 45.3h2.5M188 98.6v5.1M188 101.1h2.5" fill="none" stroke="#158f93" stroke-width=".2"/>
<circle cx="188" cy="101.1" r=".51" fill="#158f93"/>
<path d="M187.5 101.1a.51 .51 0 0 1 1 0 .51 .51 0 0 1-1 0zM187.5 101.1a.51 .51 0 0 0 1 0 .51 .51 0 0 0-1 0z" fill="#158f93"/>
<path d="M215.9 98.6v5.1M185.4 101.1h2.6M215.9 101.1h2.5" fill="none" stroke="#158f93" stroke-width=".2"/>
<circle cx="215.9" cy="101.1" r=".51" fill="#158f93"/>
<path d="M215.4 101.1a.51 .51 0 0 1 1 0 .51 .51 0 0 1-1 0zM215.4 101.1a.51 .51 0 0 0 1 0 .51 .51 0 0 0-1 0z" fill="#158f93"/>
<path d="M243.8 98.6v5.1M213.4 101.1h2.5M243.8 101.1h2.6" fill="none" stroke="#158f93" stroke-width=".2"/>
<circle cx="243.8" cy="101.1" r=".51" fill="#158f93"/>
<path d="M243.3 101.1a.51 .51 0 0 1 1 0 .51 .51 0 0 1-1 0zM243.3 101.1a.51 .51 0 0 0 1 0 .51 .51 0 0 0-1 0z" fill="#158f93"/>
<path d="M86.4 32.6v5.1M241.3 101.1h2.5" fill="none" stroke="#158f93" stroke-width=".2"/>
<circle cx="86.4" cy="35.1" r=".51" fill="#158f93"/>
<path d="M85.9 35.1a.51 .51 0 0 1 1 0 .51 .51 0 0 1-1 0zM85.9 35.1a.51 .51 0 0 0 1 0 .51 .51 0 0 0-1 0z" fill="#158f93"/>
<path d="M86.4 35.1h2.5M114.3 32.6v5.1" fill="none" stroke="#158f93" stroke-width=".2"/>
<circle cx="114.3" cy="35.1" r=".51" fill="#158f93"/>
<path d="M113.8 35.1a.51 .51 0 0 1 1 0 .51 .51 0 0 1-1 0zM113.8 35.1a.51 .51 0 0 0 1 0 .51 .51 0 0 0-1 0z" fill="#158f93"/>
<path d="M114.3 35.1h2.6M142.3 32.6v5.1" fill="none" stroke="#158f93" stroke-width=".2"/>
<circle cx="142.3" cy="35.1" r=".51" fill="#158f93"/>
<path d="M141.8 35.1a.51 .51 0 0 1 1 0 .51 .51 0 0 1-1 0zM141.8 35.1a.51 .51 0 0 0 1 0 .51 .51 0 0 0-1 0z" fill="#158f93"/>
<path d="M142.3 35.1h2.5M205.7 35.1h2.6M205.7 32.6v5.1" fill="none" stroke="#158f93" stroke-width=".2"/>
<circle cx="205.7" cy="35.1" r=".51" fill="#158f93"/>
<path d="M205.2 35.1a.51 .51 0 0 1 1 0 .51 .51 0 0 1-1 0zM205.2 35.1a.51 .51 0 0 0 1 0 .51 .51 0 0 0-1 0z" fill="#158f93"/>
<path d="M233.7 32.6v5.1M233.7 35.1h2.5" fill="none" stroke="#158f93" stroke-width=".2"/>
<circle cx="233.7" cy="35.1" r=".51" fill="#158f93"/>
<path d="M233.2 35.1a.51 .51 0 0 1 1 0 .51 .51 0 0 1-1 0zM233.2 35.1a.51 .51 0 0 0 1 0 .51 .51 0 0 0-1 0z" fill="#158f93"/>
<path d="M261.6 32.6v5.1M261.6 35.1h2.6" fill="none" stroke="#158f93" stroke-width=".2"/>
<circle cx="261.6" cy="35.1" r=".51" fill="#158f93"/>
<path d="M261.1 35.1a.51 .51 0 0 1 1 0 .51 .51 0 0 1-1 0zM261.1 35.1a.51 .51 0 0 0 1 0 .51 .51 0 0 0-1 0z" fill="#158f93"/>
<path d="M86.4 88.4v5.1" fill="none" stroke="#158f93" stroke-width=".2"/>
<circle cx="86.4" cy="91" r=".51" fill="#158f93"/>
<path d="M85.9 91a.51 .51 0 0 1 1 0 .51 .51 0 0 1-1 0zM85.9 91a.51 .51 0 0 0 1 0 .51 .51 0 0 0-1 0z" fill="#158f93"/>
<path d="M86.4 91h2.5M114.3 88.4v5.1" fill="none" stroke="#158f93" stroke-width=".2"/>
<circle cx="114.3" cy="91" r=".51" fill="#158f93"/>
<path d="M113.8 91a.51 .51 0 0 1 1 0 .51 .51 0 0 1-1 0zM113.8 91a.51 .51 0 0 0 1 0 .51 .51 0 0 0-1 0z" fill="#158f93"/>
<path d="M114.3 91h2.6M142.3 88.4v5.1" fill="none" stroke="#158f93" stroke-width=".2"/>
<circle cx="142.3" cy="91" r=".51" fill="#158f93"/>
<path d="M141.8 91a.51 .51 0 0 1 1 0 .51 .51 0 0 1-1 0zM141.8 91a.51 .51 0 0 0 1 0 .51 .51 0 0 0-1 0z" fill="#158f93"/>
<path d="M142.3 91h2.5M205.7 88.4v5.1" fill="none" stroke="#158f93" stroke-width=".2"/>
<circle cx="205.7" cy="91" r=".51" fill="#158f93"/>
<path d="M205.2 91a.51 .51 0 0 1 1 0 .51 .51 0 0 1-1 0zM205.2 91a.51 .51 0 0 0 1 0 .51 .51 0 0 0-1 0z" fill="#158f93"/>
<path d="M205.7 91h2.6M233.7 88.4v5.1" fill="none" stroke="#158f93" stroke-width=".2"/>
<circle cx="233.7" cy="91" r=".51" fill="#158f93"/>
<path d="M233.2 91a.51 .51 0 0 1 1 0 .51 .51 0 0 1-1 0zM233.2 91a.51 .51 0 0 0 1 0 .51 .51 0 0 0-1 0z" fill="#158f93"/>
<path d="M233.7 91h2.5M261.6 88.4v5.1" fill="none" stroke="#158f93" stroke-width=".2"/>
<circle cx="261.6" cy="91" r=".51" fill="#158f93"/>
<path d="M261.1 91a.51 .51 0 0 1 1 0 .51 .51 0 0 1-1 0zM261.1 91a.51 .51 0 0 0 1 0 .51 .51 0 0 0-1 0z" fill="#158f93"/>
<path d="M261.6 91h2.6" fill="none" stroke="#158f93" stroke-width=".2"/>
<g font-size="2.5" fill="#9c1f14">
<text x="87.3" y="31" transform="rotate(-90 87.3 31)">LED1-G</text>
<text x="88.6" y="33.8">TP11</text>
<text x="115.2" y="31" transform="rotate(-90 115.2 31)">LED1-R</text>
<text x="116.4" y="33.6">TP12</text>
<text x="143.1" y="31" transform="rotate(-90 143.1 31)">LED1-B</text>
<text x="144.3" y="33.6">TP13</text>
<text x="206.6" y="31" transform="rotate(-90 206.6 31)">LED2-G</text>
<text x="207.8" y="33.8">TP14</text>
<text x="234.6" y="31" transform="rotate(-90 234.6 31)">LED2-R</text>
<text x="235.8" y="33.6">TP15</text>
<text x="262.5" y="31" transform="rotate(-90 262.5 31)">LED2-B</text>
<text x="263.7" y="33.8">TP16</text>
<text x="69.5" y="41.2" transform="rotate(-90 69.5 41.2)">LED1-G-SIG</text>
<text x="90.2" y="41.5">Q1</text>
<text x="97.4" y="41.2" transform="rotate(-90 97.4 41.2)">LED1-R-SIG</text>
<text x="118.1" y="41.5">Q2</text>
<text x="125.4" y="41.2" transform="rotate(-90 125.4 41.2)">LED1-B-SIG</text>
<text x="146.1" y="41.5">Q3</text>
<text x="188.9" y="41.2" transform="rotate(-90 188.9 41.2)">LED2-G-SIG</text>
<text x="209.6" y="41.5">Q4</text>
<text x="216.8" y="41.2" transform="rotate(-90 216.8 41.2)">LED2-R-SIG</text>
<text x="237.5" y="41.5">Q5</text>
<text x="244.7" y="41.2" transform="rotate(-90 244.7 41.2)">LED2-B-SIG</text>
<text x="265.4" y="41.5">Q6</text>
<text x="60.5" y="48.3">TP35</text>
<text x="88.5" y="48.3">TP36</text>
<text x="116.4" y="48.3">TP37</text>
<text x="179.9" y="48.3">TP38</text>
<text x="207.8" y="48.6">TP39</text>
<text x="235.8" y="48.3">TP40</text>
<text x="66.7" y="55.2" transform="rotate(-90 66.7 55.2)">R35</text>
<text x="94.7" y="55.2" transform="rotate(-90 94.7 55.2)">R36</text>
<text x="122.6" y="55.2" transform="rotate(-90 122.6 55.2)">R37</text>
<text x="186.1" y="55.2" transform="rotate(-90 186.1 55.2)">R38</text>
<text x="214" y="55.2" transform="rotate(-90 214 55.2)">R39</text>
<text x="242" y="55.2" transform="rotate(-90 242 55.2)">R40</text>
<text x="87.3" y="86.9" transform="rotate(-90 87.3 86.9)">LED5-G</text>
<text x="88.5" y="89.7">TP23</text>
<text x="115.2" y="86.9" transform="rotate(-90 115.2 86.9)">LED5-R</text>
<text x="116.4" y="89.7">TP24</text>
<text x="143.1" y="86.9" transform="rotate(-90 143.1 86.9)">LED5-B</text>
<text x="144.3" y="89.7">TP25</text>
<text x="206.6" y="86.9" transform="rotate(-90 206.6 86.9)">LED6-G</text>
<text x="207.8" y="89.7">TP26</text>
<text x="234.6" y="86.9" transform="rotate(-90 234.6 86.9)">LED6-R</text>
<text x="235.8" y="89.7">TP27</text>
<text x="262.5" y="86.9" transform="rotate(-90 262.5 86.9)">LED6-B</text>
<text x="263.7" y="89.7">TP28</text>
<text x="69.5" y="97.1" transform="rotate(-90 69.5 97.1)">LED5-G-SIG</text>
<text x="90.2" y="97.3">Q13</text>
<text x="97.4" y="97.1" transform="rotate(-90 97.4 97.1)">LED5-R-SIG</text>
<text x="118.1" y="97.3">Q14</text>
<text x="125.4" y="97.1" transform="rotate(-90 125.4 97.1)">LED5-B-SIG</text>
<text x="146.1" y="97.3">Q15</text>
<text x="188.9" y="97.1" transform="rotate(-90 188.9 97.1)">LED6-G-SIG</text>
<text x="209.6" y="97.3">Q16</text>
<text x="216.8" y="97.1" transform="rotate(-90 216.8 97.1)">LED6-R-SIG</text>
<text x="237.5" y="97.3">Q17</text>
<text x="244.7" y="97.1" transform="rotate(-90 244.7 97.1)">LED6-B-SIG</text>
<text x="265.4" y="97.3">Q18</text>
<text x="60.5" y="104.2">TP47</text>
<text x="88.5" y="104.2">TP48</text>
<text x="116.4" y="104.2">TP49</text>
<text x="179.9" y="103.9">TP50</text>
<text x="207.8" y="104.2">TP51</text>
<text x="235.8" y="104.2">TP52</text>
<text x="66.7" y="111" transform="rotate(-90 66.7 111)">R58</text>
<text x="94.7" y="111" transform="rotate(-90 94.7 111)">R57</text>
<text x="122.6" y="111" transform="rotate(-90 122.6 111)">R56</text>
<text x="186.1" y="111" transform="rotate(-90 186.1 111)">R55</text>
<text x="214" y="111" transform="rotate(-90 214 111)">R54</text>
<text x="242" y="111" transform="rotate(-90 242 111)">R53</text>
</g>
<g font-size="2.5" fill="#d59028">
<text x="72.8" y="55.1" transform="rotate(-90 72.8 55.1)">10K</text>
<text x="100.7" y="55.1" transform="rotate(-90 100.7 55.1)">10K</text>
<text x="128.7" y="55.1" transform="rotate(-90 128.7 55.1)">10K</text>
<text x="192.2" y="55.1" transform="rotate(-90 192.2 55.1)">10K</text>
<text x="220.1" y="55.1" transform="rotate(-90 220.1 55.1)">10K</text>
<text x="248" y="55.1" transform="rotate(-90 248 55.1)">10K</text>
<text x="139.5" y="66.5">GND</text>
<text x="258.9" y="66.5">GND</text>
<text x="72.8" y="111" transform="rotate(-90 72.8 111)">10K</text>
<text x="100.7" y="111" transform="rotate(-90 100.7 111)">10K</text>
<text x="128.7" y="111" transform="rotate(-90 128.7 111)">10K</text>
<text x="192.2" y="111" transform="rotate(-90 192.2 111)">10K</text>
<text x="220.1" y="111" transform="rotate(-90 220.1 111)">10K</text>
<text x="248" y="111" transform="rotate(-90 248 111)">10K</text>
<text x="139.5" y="122.3">GND</text>
<text x="258.9" y="122.3">GND</text>
</g>
</svg>
